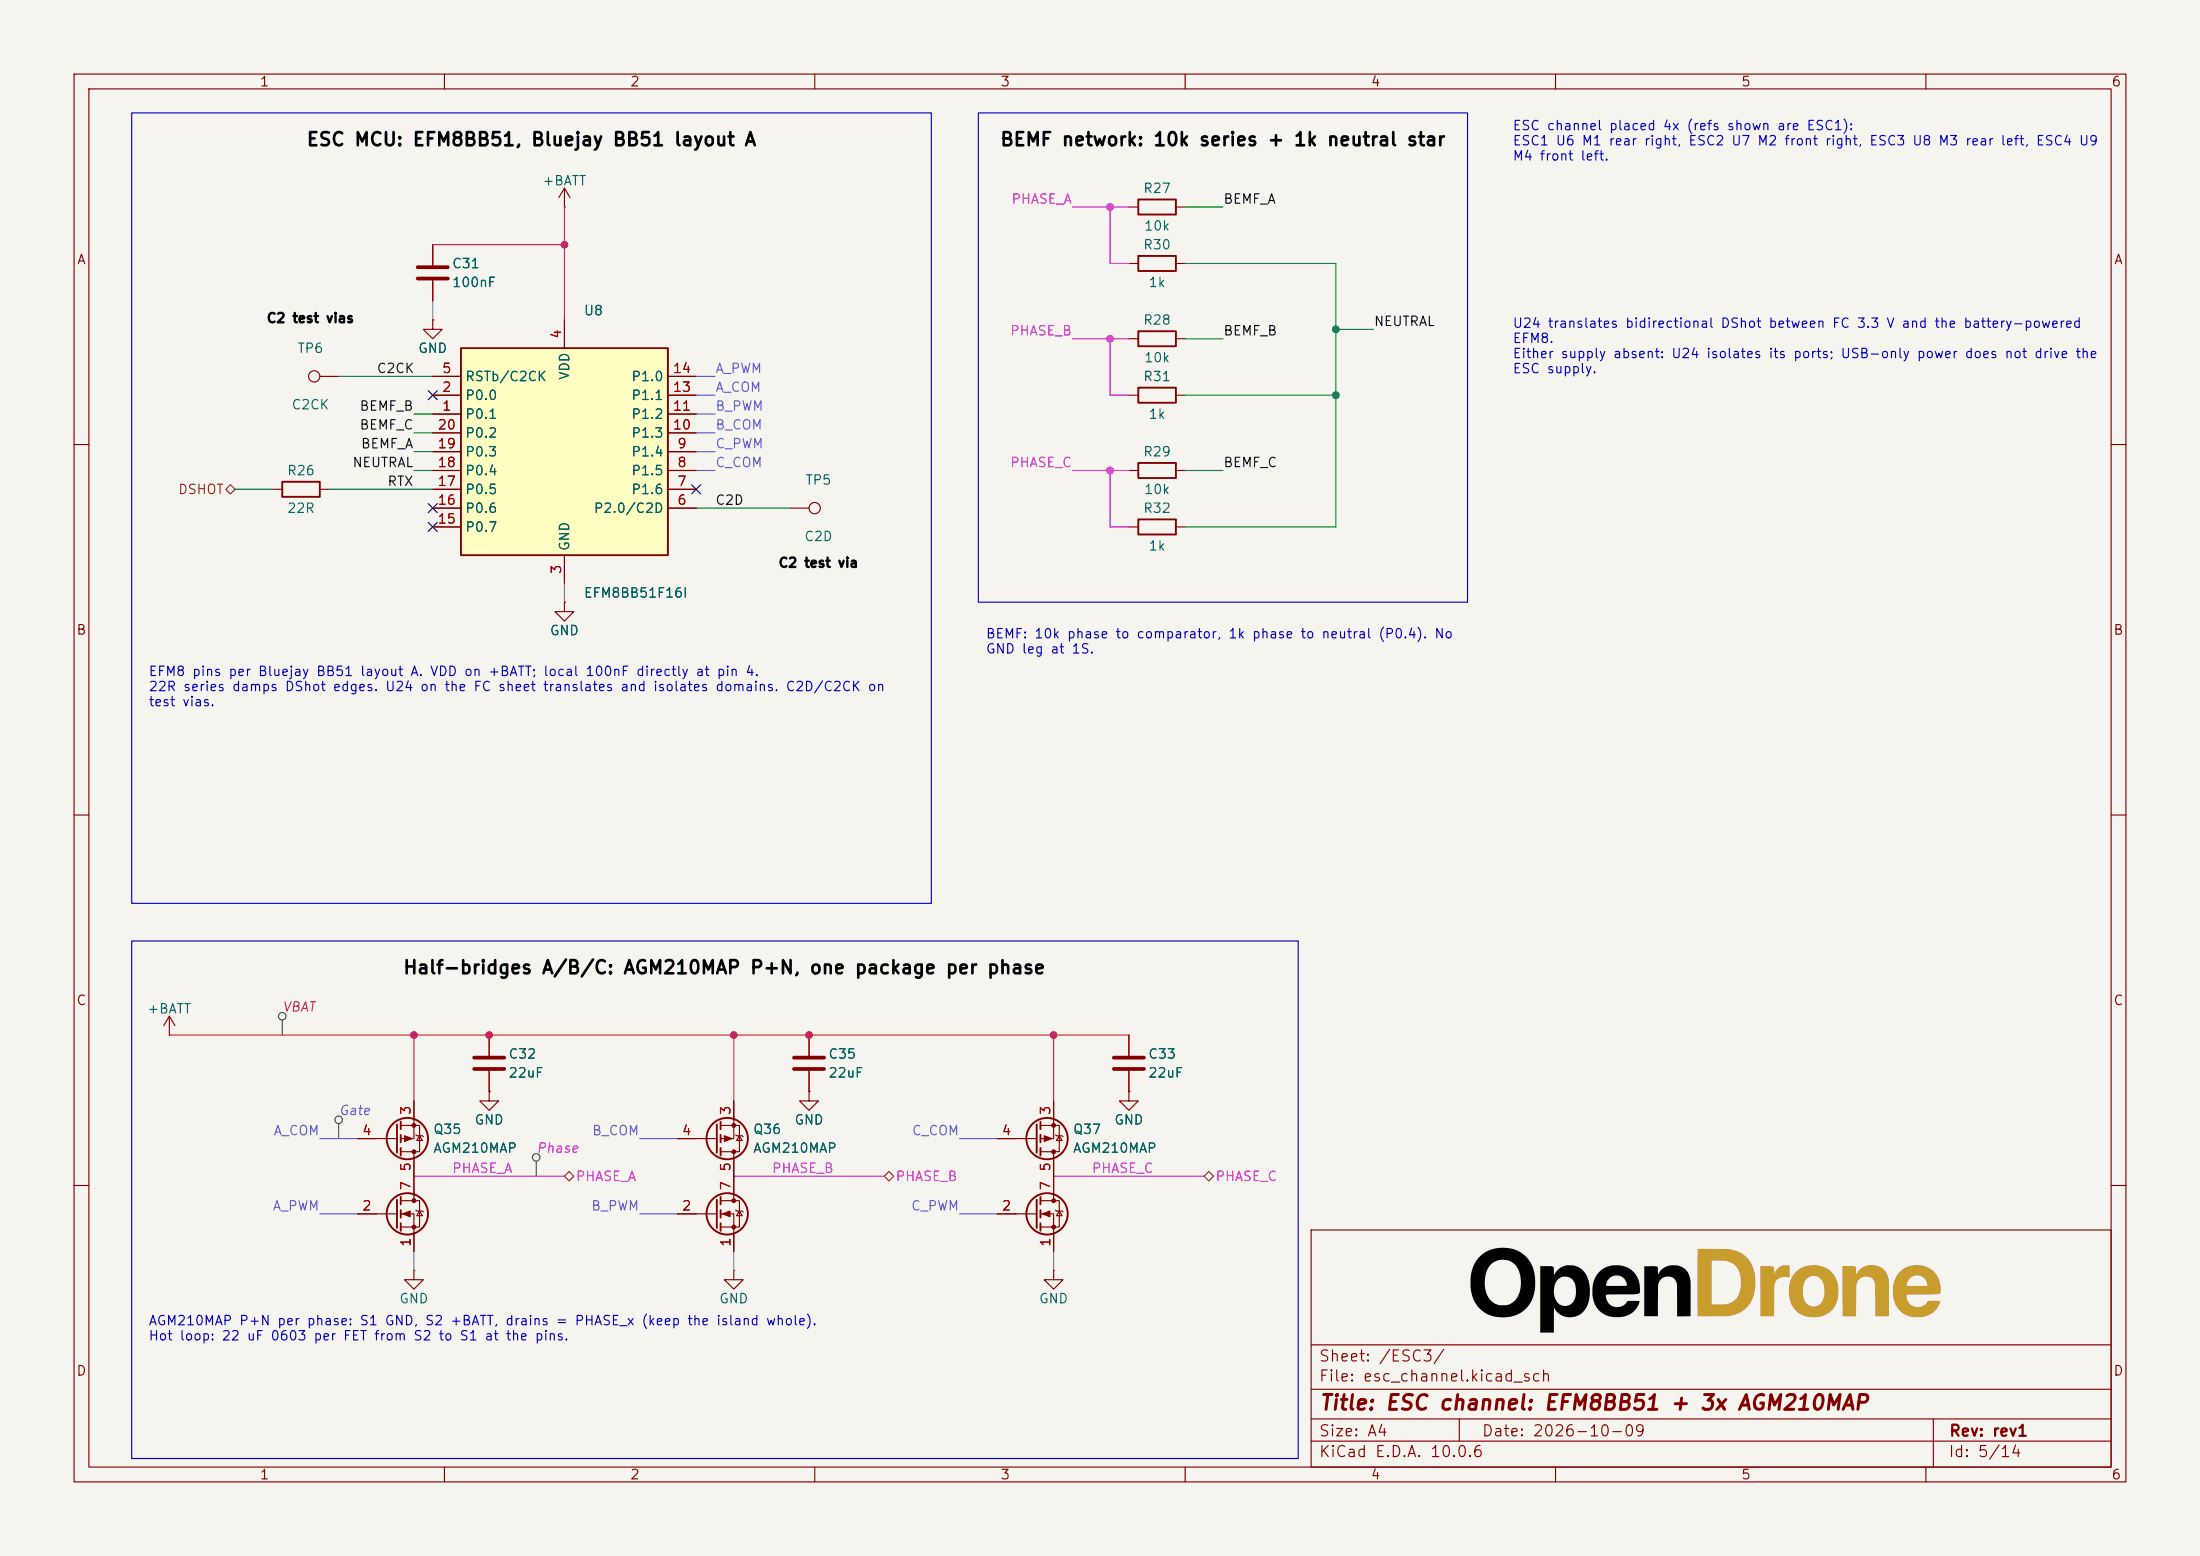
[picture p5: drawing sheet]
<svg xmlns="http://www.w3.org/2000/svg" width="297mm" height="210mm" viewBox="0 0 297 210" stroke-linecap="round" stroke-linejoin="round" font-family="sans-serif">
<path d="M0 0h297v210h-297z" fill="#f5f4ef" stroke="#f5f4ef" stroke-width=".14"/>
<g fill="none" stroke="#840000" stroke-width=".15">
<path d="M10 10h277v190h-277zM12 12h273v186h-273zM60 10v2M110 10v2M160 10v2M210 10v2M260 10v2M10 60h2M285 60h2M10 110h2M285 110h2M10 160h2"/>
<path d="M177 166h108v32h-108zM285 160h2M60 198v2M110 198v2M160 198v2M177 194.5h108M177 191.5h108M177 187.5h108M177 181.5h108M197 191.5v3M210 198v2M260 198v2"/>
<path d="M261 191.5v6.5"/>
</g>
<path d="M215.9 171.6a3.2 3.2 0 0 1 3.8-.5 3.2 3.2 0 0 1 1.6 3.4l-.1 .1a15.3 15.3 0 0 1-3.6 .1l-.8 .1a1.58 1.58 0 0 0 1.2 1.6 1.58 1.58 0 0 0 1.8-.8h1.4a.12 .12 0 0 1 .1 0 .12 .12 0 0 1 0 .2 3.3 3.3 0 0 1-5.1 1.4 3.8 3.8 0 0 1-1.2-3.8h1.8l.5 .2 2.1-.1 .2-.1a1.43 1.43 0 0 0-1.4-1.3 1.43 1.43 0 0 0-1.4 1.3h-1.8l.4-1z" fill="#000"/>
<g fill="#c89d2e">
<path d="M242.5 171.6a3.5 3.5 0 0 1 5.3 .9 3.8 3.8 0 0 1-.8 4.6 3.6 3.6 0 0 1-5-.8 4.2 4.2 0 0 1-.5-2h1.9a1.73 1.73 0 0 0 1.3 2 1.47 1.47 0 0 0 1.6-1.6 2.56 2.56 0 0 0-.6-2.2 1.41 1.41 0 0 0-1.5-.1 1.41 1.41 0 0 0-.8 1.3v.6h-1.9a3.6 3.6 0 0 1 1-2.7z"/>
<path d="M229.2 168.6h3.3a4.5 4.5 0 0 1 3 .8 4.6 4.6 0 0 1 1.4 4.3 4 4 0 0 1-4.6 3.9h-3.1v-4.5h1.9v3h1.1a2.48 2.48 0 0 0 2.8-2.8 2.68 2.68 0 0 0-1.4-2.9l-.8-.2-1.7-.1v3h-1.9z"/>
<path d="M237.7 170.9h1.5a.34 .34 0 0 1 .3 .5v.6a1.47 1.47 0 0 1 2.1-1.1v1.4l-.1 .1h-.2a1.36 1.36 0 0 0-1.8 1.3v3.9h-1.8z"/>
</g>
<path d="M222 170.9h1.6a.31 .31 0 0 1 .2 .4l.1 .7a2.32 2.32 0 0 1 2.5-1.2 2.32 2.32 0 0 1 1.8 2v4.8l-1.8 .1v-3.8a1.29 1.29 0 0 0-.9-1.6h-.6l-.4 .2-.4 .3-.2 .4-.1 4.4h-1.8z" fill="#000"/>
<g fill="#c89d2e">
<path d="M256.5 171.6a3.2 3.2 0 0 1 3.8-.5 3.2 3.2 0 0 1 1.6 3.4l-.6 .2h-3.7l-.2 .1v.1a1.57 1.57 0 0 0 1.2 1.5 1.57 1.57 0 0 0 1.7-.8h1.6a2.84 2.84 0 0 1-3.2 2.2 3.2 3.2 0 0 1-3.1-3.7v-.6h4.6l-.1-.6-.5-.5a1.43 1.43 0 0 0-2.2 1.1h-1.8a3.4 3.4 0 0 1 .9-1.9z"/>
<path d="M248.7 170.9h1.6a.36 .36 0 0 1 .3 .5v.6a2.32 2.32 0 0 1 2.6-1.2 2.32 2.32 0 0 1 1.8 2.2v4.6h-1.8l-.1-4.5a1.29 1.29 0 0 0-1.3-.8 1.29 1.29 0 0 0-1.2 1.1v4.3l-1.8-.1z"/>
</g>
<path d="M199.8 169.6a4.6 4.6 0 0 1 6.7 .7 5.4 5.4 0 0 1-.8 6.6 4.7 4.7 0 0 1-6.1-.5 4.9 4.9 0 0 1-1.1-3.2h1.9a2.67 2.67 0 0 0 2.1 3 2.3 2.3 0 0 0 2.7-2.1 3.5 3.5 0 0 0-1-3.7 2.4 2.4 0 0 0-3.7 2.1l-.1 .7h-1.9a4.9 4.9 0 0 1 1.3-3.6zM207.9 170.9h1.6a.32 .32 0 0 1 .3 .5v.7l.1-.1a2.47 2.47 0 0 1 2.6-1.2 2.47 2.47 0 0 1 2 2 4.4 4.4 0 0 1-.9 4.4 2.43 2.43 0 0 1-3.8-.7v3.4h-1.9v-5.6h1.9a1.67 1.67 0 0 0 1.7 2 1.84 1.84 0 0 0 1.2-2.3l-.1-.7-.2-.5-.4-.3-.4-.2a1.5 1.5 0 0 0-1.8 1.7v.3h-1.9z" fill="#000"/>
<g fill="none" stroke="#840000" stroke-width=".15">
<path d="M58.4 33v2.8M58.4 37.8v2.8M43.2 50.8h2.5M58.4 43.2v1.3h1.3l-1.3 1.2-1.3-1.2h1.3M58.4 43.2h.1M106.7 68.6h2.5M109.2 139.7v2.8M91.4 153.7h5.4M97.3 151.9h2.5v3.5h-2.5M99.1 148.6v5.1h-1.8M99.1 155.4v6.7M99.3 153.2l.1 .1h.8l.1 .1"/>
<path d="M99.8 153.3l.4 .6h-.8zM109.2 144.5v2.8M91.4 163.8h5.4M97.3 162.1h2.5v3.5h-2.5M97.3 163.8h1.8v5.1M99.3 163.3l.1 .1h.8l.1 .2M99.8 163.4l.4 .7h-.8z"/>
<circle cx="42.4" cy="50.8" r=".76"/>
<circle cx="110" cy="68.6" r=".76"/>
</g>
<g fill="none" stroke="#840000" stroke-width=".25">
<path d="M96.8 151.8v3.8M97.3 151.4v1M97.3 153.2v1M97.3 154.9v1.1M96.8 161.9v3.8M97.3 161.5v1.1M97.3 163.3v1M97.3 165.1v1"/>
<circle cx="98.2" cy="153.7" r="2.79"/>
<circle cx="98.2" cy="163.8" r="2.79"/>
</g>
<g fill="#840000" stroke="#840000" stroke-width=".15">
<path d="M97.5 163.8l1.1-.4v.8z"/>
<path d="M97.8 153.3l1 .4-1 .4z"/>
<circle cx="99.1" cy="151.9" r=".25"/>
<circle cx="99.1" cy="155.4" r=".25"/>
<circle cx="99.1" cy="162.1" r=".25"/>
<circle cx="99.1" cy="165.6" r=".25"/>
</g>
<path d="M56.4 36.1h4.1M56.4 37.6h4.1M107.2 142.7h4.1M107.2 144.3h4.1" fill="none" stroke="#840000" stroke-width=".51"/>
<path d="M62.2 47h28v27.9h-28z" fill="#ffffc2"/>
<g fill="none" stroke="#840000" stroke-width=".25">
<path d="M153.7 34.5h5v2.1h-5zM153.7 26.9h5v2.1h-5zM62.2 47h28v27.9h-28zM153.7 52.3h5v2.1h-5zM153.7 44.7h5v2h-5zM38.1 65h5.1v2.1h-5.1zM153.7 70.1h5v2h-5zM153.7 62.5h5v2h-5zM53.6 151.8v3.8M54.1 151.4v1M54.1 153.2v1M54.1 154.9v1.1"/>
<path d="M140 151.8v3.8M140.5 151.4v1M140.5 153.2v1M140.5 154.9v1.1M53.6 161.9v3.8M54.1 161.5v1.1M54.1 163.3v1M54.1 165.1v1M140 161.9v3.8M140.5 161.5v1.1M140.5 163.3v1M140.5 165.1v1"/>
<circle cx="55" cy="153.7" r="2.79"/>
<circle cx="141.4" cy="153.7" r="2.79"/>
<circle cx="55" cy="163.8" r="2.79"/>
<circle cx="141.4" cy="163.8" r="2.79"/>
</g>
<g fill="none" stroke="#840000" stroke-width=".15">
<path d="M58.4 33v2.8M58.4 37.8v2.8M76.2 27.9h.1M76.2 25.4v2.5M76.2 25.4l-.8 1.3M76.2 25.4l.8 1.3M152.4 35.6h1.3M152.4 27.9h1.3M158.7 35.6h1.3M158.7 27.9h1.3M58.4 43.2h.1M58.4 55.9h3.8"/>
<path d="M58.4 53.3h3.8M58.4 50.8h3.8M58.4 58.4h3.8M76.2 43.2v3.8M90.2 55.9h3.8M90.2 53.3h3.8M90.2 50.8h3.8M90.2 58.4h3.8M152.4 53.3h1.3M152.4 45.7h1.3M158.7 53.3h1.3M158.7 45.7h1.3"/>
<path d="M36.8 66h1.3M43.2 66h1.2M58.4 68.6h3.8M58.4 66h3.8M58.4 63.5h3.8M58.4 61h3.8M58.4 71.1h3.8M76.2 74.9v3.8M90.2 68.6h3.8M90.2 66h3.8M90.2 63.5h3.8M90.2 61h3.8"/>
<path d="M152.4 63.5h1.3M152.4 71.1h1.3M158.7 63.5h1.3M158.7 71.1h1.3M76.2 81.3v1.3h1.3l-1.3 1.2-1.3-1.2h1.3M76.2 81.3h.1M22.9 139.7h.1M22.9 137.2l-.8 1.2M22.9 137.2l.7 1.2M22.9 137.2v2.5M66 139.7v2.8M109.2 139.7v2.8"/>
<path d="M152.4 139.7v2.8M48.3 153.7h5.3M54.1 151.9h2.5v3.5h-2.5M55.9 148.6v5.1h-1.8M55.9 155.4v6.7M56.1 153.2l.2 .1h.7l.1 .1M56.6 153.3l.4 .6h-.7zM66 147.3v1.3h1.3l-1.3 1.3-1.2-1.3h1.2M66 147.3h.1M66 144.5v2.8M91.4 153.7h2.6M99.1 148.6v2.5"/>
<path d="M99.1 156.2v5.1M109.2 147.3v1.3h1.3l-1.3 1.3-1.3-1.3h1.3M109.2 147.3h.1M109.2 144.5v2.8M134.6 153.7h5.4M140.5 151.9h2.5v3.5h-2.5M142.2 148.6v5.1h-1.7M142.2 155.4v6.7M142.5 153.2l.1 .1h.8l.1 .1M143 153.3l.4 .6h-.8zM152.4 147.3v1.3h1.3l-1.3 1.3-1.3-1.3h1.3M152.4 147.3h.1"/>
<path d="M152.4 144.5v2.8M48.3 163.8h5.3M54.1 162.1h2.5v3.5h-2.5M54.1 163.8h1.8v5.1M55.9 171.5v1.2h1.2l-1.2 1.3-1.3-1.3h1.3M55.9 171.5h.1M56.1 163.3l.2 .1h.7l.1 .2M56.6 163.4l.4 .7h-.7zM91.4 163.8h2.6M99.1 171.5v1.2h1.2l-1.2 1.3-1.3-1.3h1.3M99.1 171.5h.1M99.1 166.4v2.5"/>
<path d="M134.6 163.8h5.4M140.5 162.1h2.5v3.5h-2.5M140.5 163.8h1.7v5.1M142.2 171.5v1.2h1.3l-1.3 1.3-1.2-1.3h1.2M142.2 171.5h.1M142.5 163.3l.1 .1h.8l.1 .2M143 163.4l.4 .7h-.8z"/>
</g>
<path d="M64 142.7h4.1M64 144.3h4.1M150.4 142.7h4M150.4 144.3h4" fill="none" stroke="#840000" stroke-width=".51"/>
<g fill="#840000" stroke="#840000" stroke-width=".15">
<path d="M54.4 163.8l1-.4v.8z"/>
<path d="M54.6 153.3l1 .4-1 .4z"/>
<path d="M140.7 163.8l1-.4v.8z"/>
<path d="M141 153.3l1 .4-1 .4z"/>
<circle cx="55.9" cy="151.9" r=".25"/>
<circle cx="55.9" cy="155.4" r=".25"/>
<circle cx="55.9" cy="162.1" r=".25"/>
<circle cx="55.9" cy="165.6" r=".25"/>
<circle cx="142.2" cy="151.9" r=".25"/>
<circle cx="142.2" cy="155.4" r=".25"/>
<circle cx="142.2" cy="162.1" r=".25"/>
<circle cx="142.2" cy="165.6" r=".25"/>
</g>
<g fill="none" stroke="#484848" stroke-width=".15">
<path d="M38.1 137.7v2M45.7 151.6v2.1M72.4 156.7v2.1"/>
<circle cx="38.1" cy="137.2" r=".51"/>
<circle cx="45.7" cy="151.1" r=".51"/>
<circle cx="72.4" cy="156.2" r=".51"/>
</g>
<path d="M30.5 66l.6-.6 .6 .6-.6 .7zM76.2 158.8l.6-.7 .7 .7-.7 .6zM119.4 158.8l.6-.7 .6 .7-.6 .6zM162.6 158.8l.6-.7 .6 .7-.6 .6z" fill="none" stroke="#725600" stroke-width=".15"/>
<path d="M94 58.4h2.5M94 53.3h2.5M94 50.8h2.5M94 55.9h2.5M94 63.5h2.5M94 61h2.5M43.2 153.7h5.1M86.4 153.7h5M129.5 153.7h5.1M43.2 163.8h5.1M86.4 163.8h5M129.5 163.8h5.1" fill="none" stroke="#783cdc" stroke-width=".15"/>
<g fill="none" stroke="#009600" stroke-width=".15">
<path d="M160 35.6h20.3v35.5h-20.3M160 27.9h5.1M45.7 50.8h12.7M55.9 55.9h2.5M55.9 58.4h2.5M160 45.7h5.1M160 53.3h20.3M180.3 44.5h5.1M31.7 66h5.1M44.4 66h14M55.9 61h2.5M55.9 63.5h2.5"/>
<path d="M94 68.6h12.7M160 63.5h5.1"/>
</g>
<path d="M58.4 33h17.8M76.2 27.9v15.3M22.9 139.7h129.5M55.9 139.7v8.9M99.1 139.7v8.9M142.2 139.7v8.9" fill="none" stroke="#dc2828" stroke-width=".15"/>
<path d="M144.8 27.9h7.6M149.9 27.9v7.7h2.5M144.8 45.7h7.6M149.9 45.7v7.6h2.5M144.8 63.5h7.6M149.9 63.5v7.6h2.5M55.9 158.8h20.3M99.1 158.8h20.3M142.2 158.8h20.4" fill="none" stroke="#c800c8" stroke-width=".15"/>
<path d="M58.4 40.6v2.6M76.2 78.7v2.6M55.9 168.9v2.6M99.1 168.9v2.6M142.2 168.9v2.6" fill="none" stroke="#828282" stroke-width=".15"/>
<path d="M57.8 52.7l1.2 1.2M59 52.7l-1.2 1.2M57.8 70.5l1.2 1.2M57.8 68l1.2 1.2M59 70.5l-1.2 1.2M59 68l-1.2 1.2M93.4 65.4l1.2 1.2M94.6 65.4l-1.2 1.2" fill="none" stroke="#000084" stroke-width=".15"/>
<path d="M17.8 15.2h107.9v106.7h-107.9zM132.1 15.2h66v66.1h-66zM17.8 127h157.5v69.9h-157.5z" fill="none" stroke="#0000c2" stroke-width=".15"/>
<g fill="#c800c8" stroke="#c800c8" stroke-width=".14">
<circle cx="149.9" cy="27.9" r=".46"/>
<circle cx="149.9" cy="63.5" r=".46"/>
<circle cx="149.9" cy="45.7" r=".46"/>
</g>
<g fill="#009600" stroke="#009600" stroke-width=".14">
<circle cx="180.3" cy="53.3" r=".46"/>
<circle cx="180.3" cy="44.5" r=".46"/>
</g>
<g fill="#dc2828" stroke="#dc2828" stroke-width=".14">
<circle cx="109.2" cy="139.7" r=".46"/>
<circle cx="99.1" cy="139.7" r=".46"/>
<circle cx="55.9" cy="139.7" r=".46"/>
<circle cx="66" cy="139.7" r=".46"/>
<circle cx="76.2" cy="33" r=".46"/>
<circle cx="142.2" cy="139.7" r=".46"/>
</g>
<text font-size="2" fill="#840000" x="178" y="190.8">Title: ESC channel: EFM8BB51 + 3x AGM210MAP</text>
<g font-size="1.8">
<text x="41.3" y="20.1">ESC MCU: EFM8BB51, Bluejay BB51 layout A</text>
<text x="134.9" y="20.1">BEMF network: 10k series + 1k neutral star</text>
<text x="54.3" y="131.9">Half-bridges A/B/C: AGM210MAP P+N, one package per phase</text>
</g>
<g font-size="1.5" fill="#840000">
<text x="178" y="184.1">Sheet: /ESC3/</text>
<text x="178" y="186.8">File: esc_channel.kicad_sch</text>
<text x="178" y="197">KiCad E.D.A. 10.0.6</text>
<text x="178" y="194.2">Size: A4</text>
<text x="200" y="194.2">Date: 2026-10-09</text>
<text x="263" y="197">Id: 5/14</text>
<text x="263" y="194.2">Rev: rev1</text>
</g>
<g font-size="1.3" fill="#840000">
<text x="35" y="12">1</text>
<text x="85" y="12">2</text>
<text x="135" y="12">3</text>
<text x="185" y="12">4</text>
<text x="235" y="12">5</text>
<text x="285" y="12">6</text>
<text x="10.3" y="36">A</text>
<text x="285.3" y="36">A</text>
<text x="10.2" y="86">B</text>
<text x="285.2" y="86">B</text>
<text x="10.2" y="136">C</text>
<text x="285.2" y="136">C</text>
<text x="10.2" y="186">D</text>
<text x="285.2" y="186">D</text>
<text x="35" y="200">1</text>
<text x="85" y="200">2</text>
<text x="135" y="200">3</text>
<text x="185" y="200">4</text>
<text x="235" y="200">5</text>
<text x="285" y="200">6</text>
</g>
<g font-size="1.3" fill="#0000c2">
<text x="204.1" y="17.9">ESC channel placed 4x (refs shown are ESC1):</text>
<text x="204.1" y="19.9">ESC1 U6 M1 rear right, ESC2 U7 M2 front right, ESC3 U8 M3 rear left, ESC4 U9</text>
<text x="204.1" y="22">M4 front left.</text>
<text x="204.1" y="44.6">U24 translates bidirectional DShot between FC 3.3 V and the battery-powered</text>
<text x="204.1" y="46.6">EFM8.</text>
<text x="204.1" y="48.7">Either supply absent: U24 isolates its ports; USB-only power does not drive the</text>
<text x="204.1" y="50.7">ESC supply.</text>
<text x="133" y="86.5">BEMF: 10k phase to comparator, 1k phase to neutral (P0.4). No</text>
<text x="133" y="88.5">GND leg at 1S.</text>
<text x="20" y="91.6">EFM8 pins per Bluejay BB51 layout A. VDD on +BATT; local 100nF directly at pin 4.</text>
<text x="20" y="93.6">22R series damps DShot edges. U24 on the FC sheet translates and isolates domains. C2D/C2CK on</text>
<text x="20" y="95.6">test vias.</text>
<text x="20" y="179.2">AGM210MAP P+N per phase: S1 GND, S2 +BATT, drains = PHASE_x (keep the island whole).</text>
<text x="20" y="181.2">Hot loop: 22 uF 0603 per FET from S2 to S1 at the pins.</text>
</g>
<g font-size="1.3" fill="#006464">
<text x="73.1" y="25.3">+BATT</text>
<text x="154.2" y="26.4">R27</text>
<text x="154.2" y="34">R30</text>
<text x="154.4" y="31.4">10k</text>
<text x="60.9" y="36.5">C31</text>
<text x="60.9" y="39.1">100nF</text>
<text x="155" y="39.1">1k</text>
<text x="40.1" y="48">TP6</text>
<text x="56.4" y="48">GND</text>
<text x="78.7" y="42.9">U8</text>
<text x="154.2" y="44.1">R28</text>
<text x="62.7" y="51.8">RSTb/C2CK</text>
<text x="77.2" y="51.4" transform="rotate(-90 77.2 51.4)">VDD</text>
<text x="85.1" y="51.8">P1.0</text>
<text x="154.2" y="51.8">R31</text>
<text x="154.4" y="49.2">10k</text>
<text x="39.3" y="55.6">C2CK</text>
<text x="62.7" y="56.8">P0.1</text>
<text x="62.7" y="54.3">P0.0</text>
<text x="62.7" y="59.4">P0.2</text>
<text x="85.1" y="59.4">P1.3</text>
<text x="85.1" y="56.8">P1.2</text>
<text x="85.1" y="54.3">P1.1</text>
<text x="155" y="56.8">1k</text>
<text x="38.7" y="64.5">R26</text>
<text x="62.7" y="64.5">P0.4</text>
<text x="62.7" y="61.9">P0.3</text>
<text x="85.1" y="64.5">P1.5</text>
<text x="85.1" y="61.9">P1.4</text>
<text x="108.6" y="65.7">TP5</text>
<text x="154.2" y="61.9">R29</text>
<text x="38.7" y="69.5">22R</text>
<text x="62.7" y="69.5">P0.6</text>
<text x="62.7" y="67">P0.5</text>
<text x="80.1" y="69.5">P2.0/C2D</text>
<text x="85.1" y="67">P1.6</text>
<text x="154.2" y="69.5">R32</text>
<text x="154.4" y="67">10k</text>
<text x="62.7" y="72.1">P0.7</text>
<text x="77.2" y="74.4" transform="rotate(-90 77.2 74.4)">GND</text>
<text x="108.5" y="73.4">C2D</text>
<text x="155" y="74.6">1k</text>
<text x="78.7" y="81">EFM8BB51F16I</text>
<text x="74.1" y="86.1">GND</text>
<text x="19.8" y="137.1">+BATT</text>
<text x="68.6" y="143.2">C32</text>
<text x="111.7" y="143.2">C35</text>
<text x="154.9" y="143.2">C33</text>
<text x="68.6" y="145.7">22uF</text>
<text x="111.7" y="145.7">22uF</text>
<text x="154.9" y="145.7">22uF</text>
<text x="58.4" y="153.4">Q35</text>
<text x="58.4" y="155.9">AGM210MAP</text>
<text x="64" y="152.1">GND</text>
<text x="101.6" y="153.4">Q36</text>
<text x="101.6" y="155.9">AGM210MAP</text>
<text x="107.2" y="152.1">GND</text>
<text x="144.8" y="153.4">Q37</text>
<text x="144.8" y="155.9">AGM210MAP</text>
<text x="150.3" y="152.1">GND</text>
<text x="53.8" y="176.2">GND</text>
<text x="97" y="176.2">GND</text>
<text x="140.2" y="176.2">GND</text>
</g>
<g font-size="1.3" fill="#c800c8">
<text x="136.4" y="27.8">PHASE_A</text>
<text x="136.3" y="45.6">PHASE_B</text>
<text x="136.3" y="63.4">PHASE_C</text>
<text x="72.3" y="155.9">Phase</text>
<text x="60.9" y="158.6">PHASE_A</text>
<text x="77.6" y="159.7">PHASE_A</text>
<text x="104.1" y="158.6">PHASE_B</text>
<text x="120.8" y="159.7">PHASE_B</text>
<text x="147.3" y="158.6">PHASE_C</text>
<text x="164" y="159.7">PHASE_C</text>
</g>
<g font-size="1.3" fill="#0f0f0f">
<text x="165.1" y="27.8">BEMF_A</text>
<text x="165.1" y="45.6">BEMF_B</text>
<text x="185.4" y="44.3">NEUTRAL</text>
<text x="50.8" y="50.7">C2CK</text>
<text x="48.5" y="55.8">BEMF_B</text>
<text x="48.5" y="58.3">BEMF_C</text>
<text x="47.5" y="63.4">NEUTRAL</text>
<text x="48.6" y="60.8">BEMF_A</text>
<text x="52.2" y="65.9">RTX</text>
<text x="165.1" y="63.4">BEMF_C</text>
<text x="96.5" y="68.5">C2D</text>
</g>
<g font-size="1.3">
<text x="35.9" y="43.9">C2 test vias</text>
<text x="105" y="76.9">C2 test via</text>
</g>
<g font-size="1.3" fill="#a90000">
<text x="76.1" y="45.8" transform="rotate(-90 76.1 45.8)">4</text>
<text x="59.6" y="53.2">2</text>
<text x="59.6" y="50.7">5</text>
<text x="90.7" y="53.2">13</text>
<text x="90.7" y="50.7">14</text>
<text x="59" y="58.3">20</text>
<text x="59.6" y="55.7">1</text>
<text x="90.7" y="58.3">10</text>
<text x="90.7" y="55.7">11</text>
<text x="59" y="65.9">17</text>
<text x="59" y="63.4">18</text>
<text x="59" y="60.8">19</text>
<text x="91.3" y="65.9">7</text>
<text x="91.3" y="63.4">8</text>
<text x="91.3" y="60.8">9</text>
<text x="59" y="71">15</text>
<text x="59" y="68.4">16</text>
<text x="91.3" y="68.4">6</text>
<text x="76.1" y="77.6" transform="rotate(-90 76.1 77.6)">3</text>
<text x="48.8" y="153.5">4</text>
<text x="55.7" y="150.6" transform="rotate(-90 55.7 150.6)">3</text>
<text x="92" y="153.5">4</text>
<text x="98.9" y="150.6" transform="rotate(-90 98.9 150.6)">3</text>
<text x="135.2" y="153.5">4</text>
<text x="142.1" y="150.6" transform="rotate(-90 142.1 150.6)">3</text>
<text x="55.7" y="160.8" transform="rotate(-90 55.7 160.8)">7</text>
<text x="55.7" y="158.2" transform="rotate(-90 55.7 158.2)">5</text>
<text x="98.9" y="160.8" transform="rotate(-90 98.9 160.8)">7</text>
<text x="98.9" y="158.2" transform="rotate(-90 98.9 158.2)">5</text>
<text x="142.1" y="160.8" transform="rotate(-90 142.1 160.8)">7</text>
<text x="142.1" y="158.2" transform="rotate(-90 142.1 158.2)">5</text>
<text x="48.8" y="163.7">2</text>
<text x="92" y="163.7">2</text>
<text x="135.2" y="163.7">2</text>
<text x="55.7" y="168.4" transform="rotate(-90 55.7 168.4)">1</text>
<text x="98.9" y="168.4" transform="rotate(-90 98.9 168.4)">1</text>
<text x="142.1" y="168.4" transform="rotate(-90 142.1 168.4)">1</text>
</g>
<g font-size="1.3" fill="#783cdc">
<text x="96.5" y="53.2">A_COM</text>
<text x="96.5" y="50.7">A_PWM</text>
<text x="96.5" y="55.8">B_PWM</text>
<text x="96.5" y="58.3">B_COM</text>
<text x="96.5" y="60.8">C_PWM</text>
<text x="96.5" y="63.4">C_COM</text>
<text x="36.8" y="153.5">A_COM</text>
<text x="45.6" y="150.8">Gate</text>
<text x="79.8" y="153.5">B_COM</text>
<text x="123" y="153.5">C_COM</text>
<text x="36.7" y="163.7">A_PWM</text>
<text x="79.7" y="163.7">B_PWM</text>
<text x="122.9" y="163.7">C_PWM</text>
</g>
<text font-size="1.3" fill="#725600" x="24" y="67">DSHOT</text>
<text font-size="1.3" fill="#dc2828" x="38" y="136.9">VBAT</text>
</svg>
